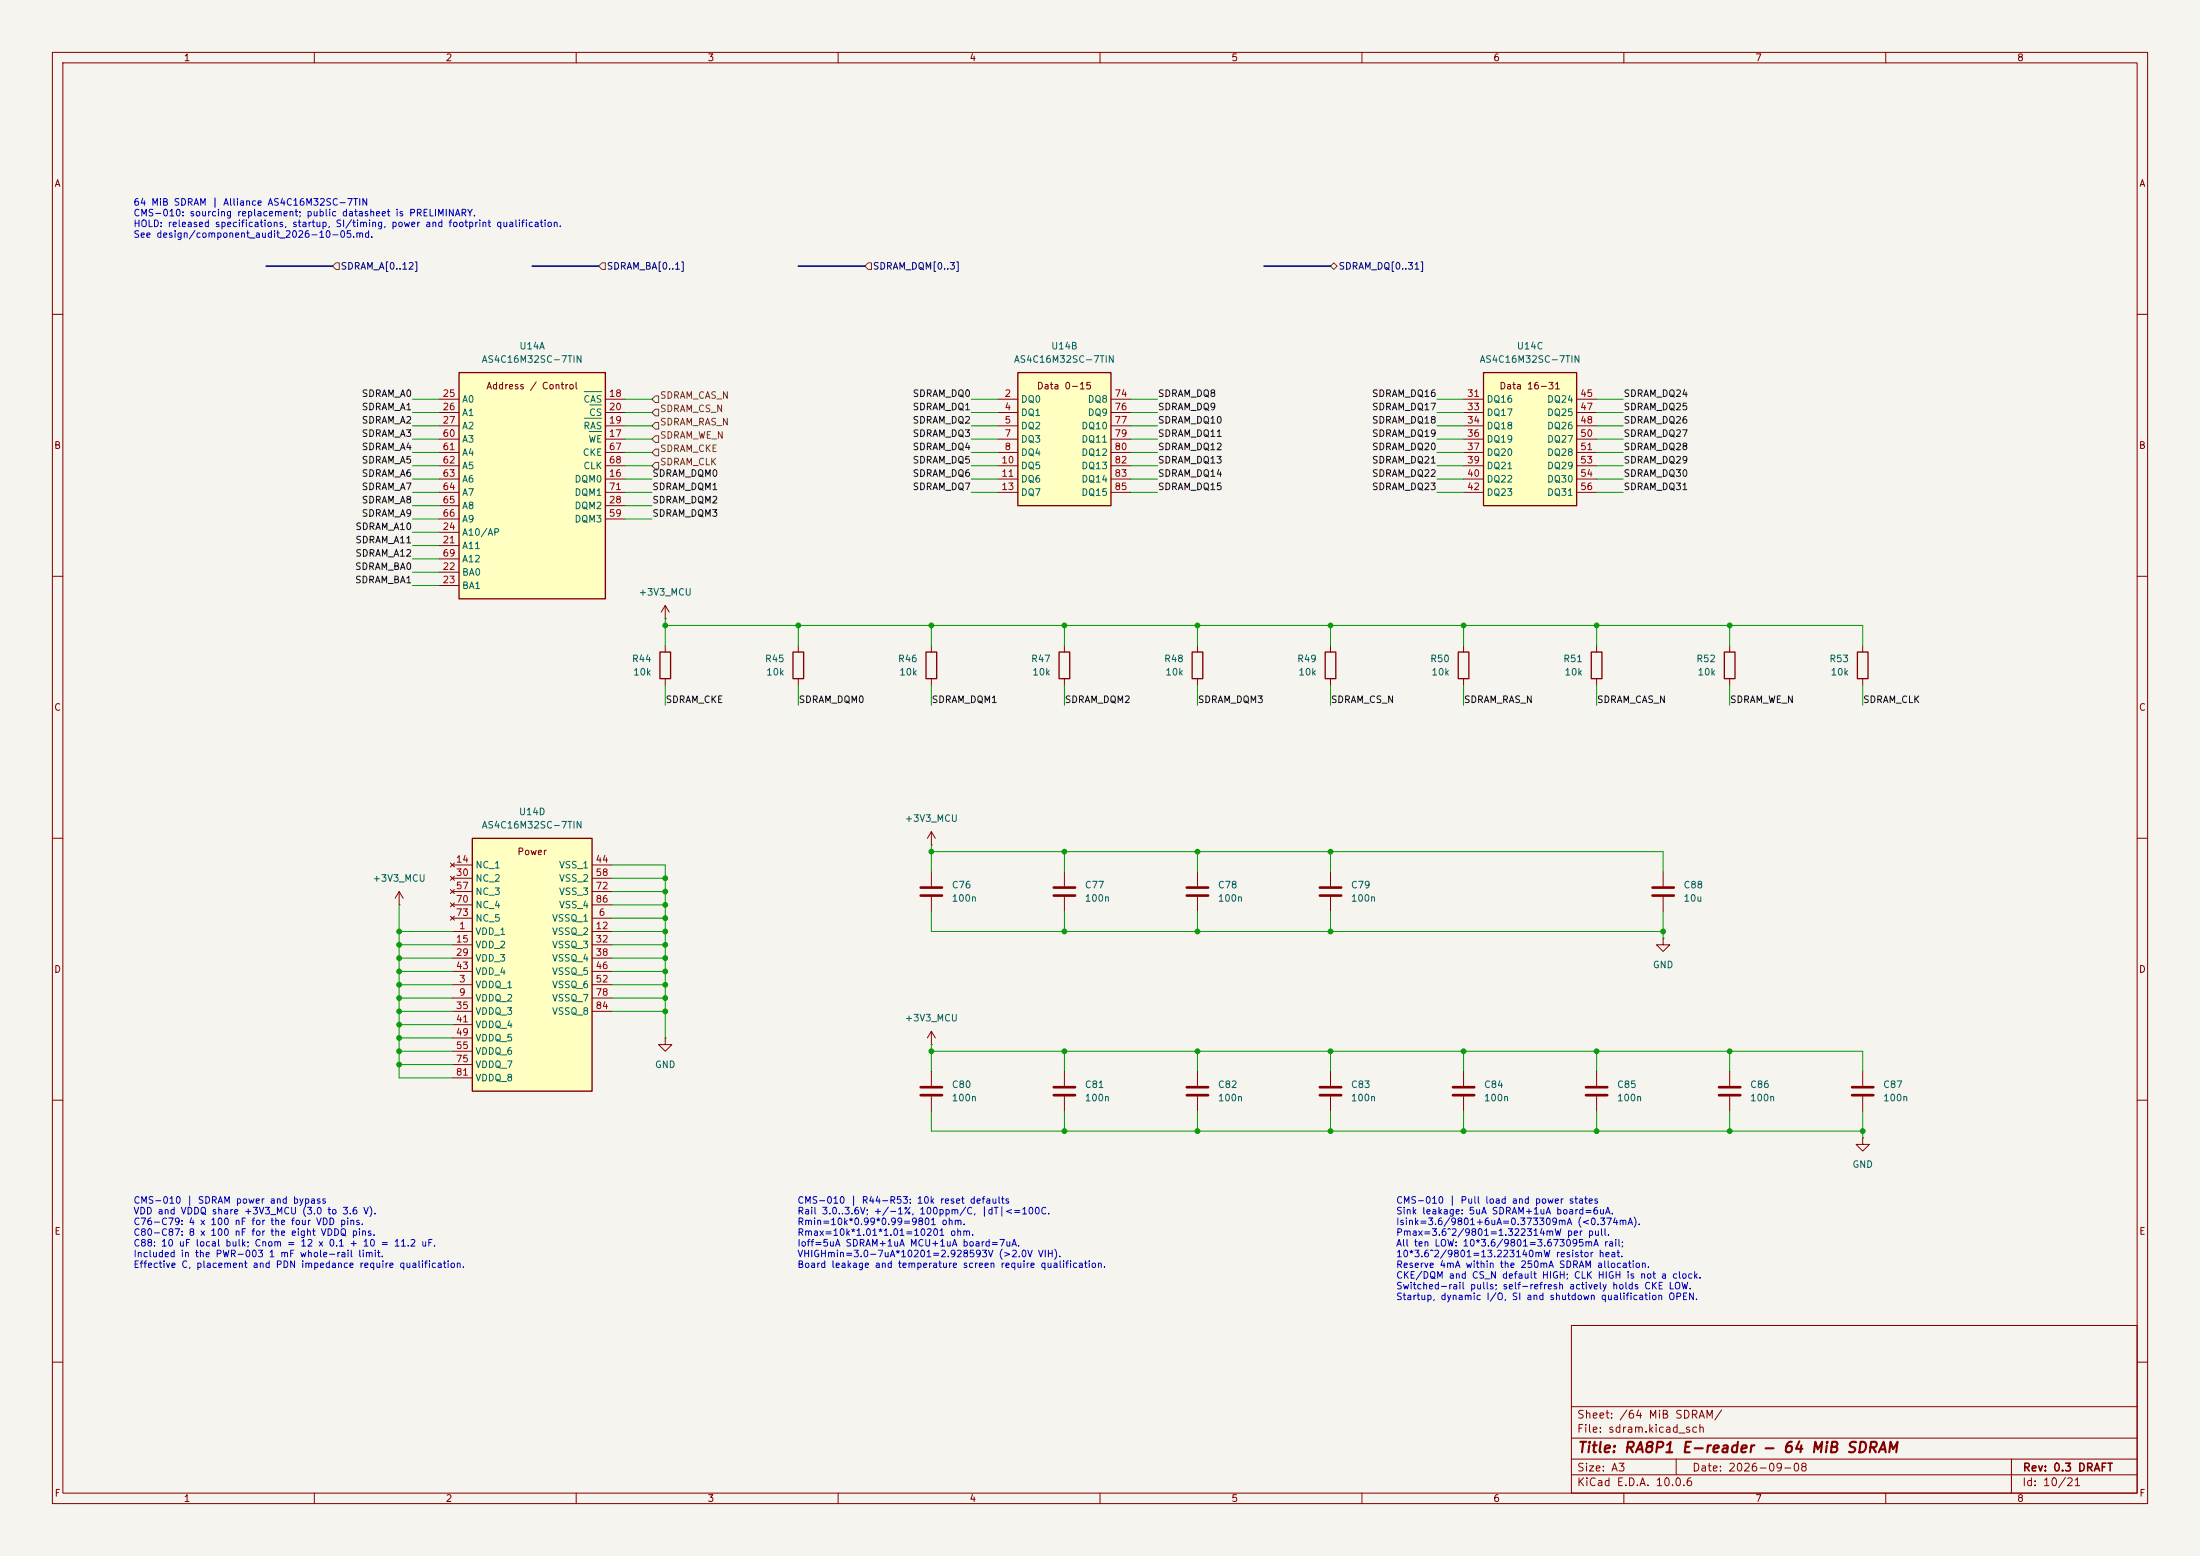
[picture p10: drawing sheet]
<svg xmlns="http://www.w3.org/2000/svg" width="420mm" height="297mm" viewBox="0 0 420 297" stroke-linecap="round" stroke-linejoin="round" font-family="sans-serif">
<path d="M0 0h420v297h-420z" fill="#f5f4ef" stroke="#f5f4ef" stroke-width=".19"/>
<g fill="none" stroke="#840000" stroke-width=".19">
<path d="M10 10h400v277h-400zM12 12h396v273h-396zM60 10v2M110 10v2M160 10v2M210 10v2M260 10v2M310 10v2M360 10v2M10 60h2M408 60h2M10 110h2"/>
<path d="M127 118.1h.1M127 115.6l-.8 1.2M127 115.6l.8 1.2M127 115.6v2.5M408 110h2M127 123.2v1.3M127 129.5v1.3M330.2 123.2v1.3M330.2 129.5v1.3M10 160h2M177.8 158.8l-.8 1.2M177.8 158.8l.8 1.2"/>
<path d="M177.8 158.8v2.5M408 160h2M76.2 172.7h.1M76.2 170.2l-.8 1.3M76.2 170.2l.8 1.3M76.2 170.2v2.5M177.8 161.3h.1M177.8 166.4v2.8M177.8 171.2v2.8M228.6 166.4v2.8M228.6 171.2v2.8M127 198.1v1.3h1.3l-1.3 1.3-1.3-1.3h1.3"/>
<path d="M127 198.1h.1M10 210h2M177.8 204.5v2.8M177.8 209.3v2.8M304.8 204.5v2.8M304.8 209.3v2.8M408 210h2M300 253h108v32h-108zM10 260h2M300 278.5h108M300 274.5h108M300 268.5h108"/>
<path d="M320 278.5v3M384 278.5v6.5M408 260h2M60 285v2M110 285v2M160 285v2M210 285v2M260 285v2M300 281.5h108M310 285v2M360 285v2"/>
</g>
<path d="M126 124.5h2v5h-2zM329.2 124.5h2v5h-2z" fill="none" stroke="#840000" stroke-width=".25"/>
<path d="M175.8 169.4h4M175.8 170.9h4M226.6 169.4h4M226.6 170.9h4M175.8 207.5h4M175.8 209h4M302.8 207.5h4M302.8 209h4" fill="none" stroke="#840000" stroke-width=".51"/>
<path d="M194.3 71.1h17.8v25.4h-17.8z" fill="#ffffc2"/>
<path d="M194.3 71.1h17.8v25.4h-17.8z" fill="none" stroke="#840000" stroke-width=".25"/>
<g fill="none" stroke="#840000" stroke-width=".19">
<path d="M190.5 76.2h3.8M190.5 78.7h3.8M212.1 76.2h3.8M212.1 78.7h3.8M190.5 81.3h3.8M190.5 83.8h3.8M190.5 86.4h3.8M190.5 88.9h3.8M190.5 91.4h3.8M190.5 94h3.8M212.1 81.3h3.8M212.1 83.8h3.8"/>
<path d="M212.1 86.4h3.8M212.1 88.9h3.8M212.1 91.4h3.8M212.1 94h3.8M203.2 204.5v2.8M203.2 209.3v2.8"/>
</g>
<path d="M201.2 207.5h4M201.2 209h4" fill="none" stroke="#840000" stroke-width=".51"/>
<path d="M90.2 160h22.8v48.3h-22.8z" fill="#ffffc2"/>
<path d="M151.4 124.5h2v5h-2zM90.2 160h22.8v48.3h-22.8z" fill="none" stroke="#840000" stroke-width=".25"/>
<g fill="none" stroke="#840000" stroke-width=".19">
<path d="M152.4 123.2v1.3M152.4 129.5v1.3M86 164.7l.7 .8M86 167.3l.7 .7M86 169.8l.7 .8M86 172.3l.7 .8M86 174.9l.7 .7M86.4 177.8h3.8M86.4 175.3h3.8M86.4 165.1h3.8M86.4 167.6h3.8M86.4 170.2h3.8"/>
<path d="M86.4 172.7h3.8M86.7 164.7l-.7 .8M86.7 167.3l-.7 .7M86.7 169.8l-.7 .8M86.7 172.3l-.7 .8M86.7 174.9l-.7 .7M113 177.8h3.8M113 175.3h3.8M113 165.1h3.8M113 167.6h3.8M113 170.2h3.8M113 172.7h3.8"/>
<path d="M86.4 188h3.8M86.4 190.5h3.8M86.4 180.3h3.8M86.4 182.9h3.8M86.4 193h3.8M86.4 195.6h3.8M86.4 185.4h3.8M86.4 198.1h3.8M113 188h3.8M113 190.5h3.8M113 180.3h3.8M113 182.9h3.8"/>
<path d="M113 193h3.8M113 185.4h3.8M86.4 200.7h3.8M86.4 203.2h3.8M86.4 205.7h3.8"/>
</g>
<path d="M87.6 71.1h28v43.2h-28z" fill="#ffffc2"/>
<path d="M87.6 71.1h28v43.2h-28zM176.8 124.5h2v5h-2zM202.2 124.5h2v5h-2zM227.6 124.5h2v5h-2zM253 124.5h2v5h-2zM278.4 124.5h2v5h-2zM303.8 124.5h2v5h-2zM354.6 124.5h2v5h-2z" fill="none" stroke="#840000" stroke-width=".25"/>
<g fill="none" stroke="#840000" stroke-width=".19">
<path d="M83.8 76.2h3.8M83.8 78.7h3.8M115.6 76.2h3.8M115.6 78.7h3.8M83.8 91.4h3.8M83.8 83.8h3.8M83.8 81.3h3.8M83.8 96.5h3.8M83.8 99.1h3.8M83.8 86.4h3.8M83.8 88.9h3.8M83.8 94h3.8"/>
<path d="M115.6 91.4h3.8M115.6 83.8h3.8M115.6 81.3h3.8M115.6 96.5h3.8M115.6 99.1h3.8M115.6 86.4h3.8M115.6 88.9h3.8M115.6 94h3.8M83.8 104.1h3.8M83.8 109.2h3.8M83.8 111.8h3.8M83.8 101.6h3.8"/>
<path d="M83.8 106.7h3.8M177.8 123.2v1.3M177.8 129.5v1.3M203.2 123.2v1.3M203.2 129.5v1.3M228.6 123.2v1.3M228.6 129.5v1.3M254 123.2v1.3M254 129.5v1.3M279.4 123.2v1.3M279.4 129.5v1.3M304.8 123.2v1.3"/>
<path d="M304.8 129.5v1.3M355.6 123.2v1.3M355.6 129.5v1.3M203.2 166.4v2.8M203.2 171.2v2.8M254 166.4v2.8M254 171.2v2.8M317.5 179.1v1.2h1.3l-1.3 1.3-1.3-1.3h1.3M317.5 179.1h.1M317.5 166.4v2.8M317.5 171.2v2.8M177.8 199.4h.1"/>
<path d="M177.8 196.9l-.8 1.2M177.8 196.9l.8 1.2M177.8 196.9v2.5M228.6 204.5v2.8M228.6 209.3v2.8M254 204.5v2.8M254 209.3v2.8M279.4 204.5v2.8M279.4 209.3v2.8M330.2 204.5v2.8M330.2 209.3v2.8M355.6 217.2v1.2h1.3l-1.3 1.3-1.3-1.3h1.3"/>
<path d="M355.6 217.2h.1M355.6 204.5v2.8M355.6 209.3v2.8"/>
</g>
<path d="M111.5 74.8h3.3M111.5 79.8h3.3M112.6 77.3h2.2M112.5 82.4h2.3" fill="none" stroke="#006464" stroke-width=".19"/>
<g fill="none" stroke="#840000" stroke-width=".51">
<path d="M201.2 169.4h4M201.2 170.9h4M252 169.4h4M252 170.9h4M315.5 169.4h4M315.5 170.9h4M226.6 207.5h4M226.6 209h4M252 207.5h4M252 209h4M277.4 207.5h4M277.4 209h4"/>
<path d="M328.2 207.5h4M328.2 209h4M353.6 207.5h4M353.6 209h4"/>
</g>
<path d="M283.2 71.1h17.8v25.4h-17.8z" fill="#ffffc2"/>
<path d="M283.2 71.1h17.8v25.4h-17.8z" fill="none" stroke="#840000" stroke-width=".25"/>
<g fill="none" stroke="#840000" stroke-width=".19">
<path d="M279.4 76.2h3.8M279.4 78.7h3.8M301 76.2h3.8M301 78.7h3.8M279.4 81.3h3.8M279.4 83.8h3.8M279.4 86.4h3.8M279.4 88.9h3.8M279.4 91.4h3.8M279.4 94h3.8M301 81.3h3.8M301 83.8h3.8"/>
<path d="M301 86.4h3.8M301 88.9h3.8M301 91.4h3.8M301 94h3.8"/>
</g>
<path d="M64.1 50.2h.7v1.2h-.7l-.6-.6zM114.9 50.2h.7v1.2h-.7l-.6-.6zM165.7 50.2h.7v1.2h-.7l-.6-.6zM254 50.8l.6-.6 .7 .6-.7 .6zM125.1 75.6h.6v1.2h-.6l-.6-.6zM125.1 78.1h.6v1.3h-.6l-.6-.7zM125.1 80.6h.6v1.3h-.6l-.6-.6zM125.1 85.7h.6v1.3h-.6l-.6-.6zM125.1 88.3h.6v1.2h-.6l-.6-.6zM125.1 83.2h.6v1.3h-.6l-.6-.7z" fill="none" stroke="#725600" stroke-width=".19"/>
<path d="M50.8 50.8h12.7M101.6 50.8h12.7M152.4 50.8h12.7M241.3 50.8h12.7" fill="none" stroke="#000084" stroke-width=".3"/>
<g fill="none" stroke="#009600" stroke-width=".19">
<path d="M78.7 76.2h5.1M78.7 78.7h5.1M119.4 76.2h5.1M119.4 78.7h5.1M185.4 76.2h5.1M185.4 78.7h5.1M215.9 76.2h5.1M215.9 78.7h5.1M274.3 76.2h5.1M274.3 78.7h5.1M304.8 76.2h5.1M304.8 78.7h5.1"/>
<path d="M78.7 86.4h5.1M78.7 83.8h5.1M78.7 81.3h5.1M78.7 94h5.1M78.7 91.4h5.1M78.7 88.9h5.1M78.7 96.5h5.1M78.7 99.1h5.1M119.4 86.4h5.1M119.4 83.8h5.1M119.4 81.3h5.1M119.4 94h5.1"/>
<path d="M119.4 91.4h5.1M119.4 88.9h5.1M119.4 96.5h5.1M119.4 99.1h5.1M185.4 86.4h5.1M185.4 83.8h5.1M185.4 81.3h5.1M185.4 94h5.1M185.4 91.4h5.1M185.4 88.9h5.1M215.9 86.4h5.1M215.9 83.8h5.1"/>
<path d="M215.9 81.3h5.1M215.9 94h5.1M215.9 91.4h5.1M215.9 88.9h5.1M274.3 86.4h5.1M274.3 83.8h5.1M274.3 81.3h5.1M274.3 94h5.1M274.3 91.4h5.1M274.3 88.9h5.1M304.8 86.4h5.1M304.8 83.8h5.1"/>
<path d="M304.8 81.3h5.1M304.8 94h5.1M304.8 91.4h5.1M304.8 88.9h5.1M78.7 106.7h5.1M78.7 104.1h5.1M78.7 111.8h5.1M78.7 109.2h5.1M78.7 101.6h5.1M127 118.1v5.1M127 119.4h228.6v3.8M152.4 119.4v3.8"/>
<path d="M177.8 119.4v3.8M203.2 119.4v3.8M228.6 119.4v3.8M254 119.4v3.8M279.4 119.4v3.8M304.8 119.4v3.8M330.2 119.4v3.8M127 130.8v3.8M152.4 130.8v3.8M177.8 130.8v3.8M203.2 130.8v3.8M228.6 130.8v3.8"/>
<path d="M254 130.8v3.8M279.4 130.8v3.8M304.8 130.8v3.8M330.2 130.8v3.8M355.6 130.8v3.8M76.2 172.7v33h10.2M76.2 177.8h10.2M116.8 165.1h10.2v33M116.8 172.7h10.2M116.8 175.3h10.2M116.8 167.6h10.2M116.8 170.2h10.2"/>
<path d="M116.8 177.8h10.2M177.8 161.3v5.1M177.8 174v3.8h139.7M177.8 162.6h139.7v3.8M203.2 162.6v3.8M203.2 174v3.8M228.6 162.6v3.8M228.6 174v3.8M254 162.6v3.8M254 174v3.8M317.5 174v5.1M76.2 180.3h10.2"/>
<path d="M76.2 182.9h10.2M76.2 188h10.2M76.2 190.5h10.2M76.2 185.4h10.2M76.2 193h10.2M76.2 198.1h10.2M76.2 195.6h10.2M116.8 180.3h10.2M116.8 182.9h10.2M116.8 188h10.2M116.8 190.5h10.2M116.8 185.4h10.2"/>
<path d="M116.8 193h10.2M177.8 199.4v5.1M76.2 200.7h10.2M76.2 203.2h10.2M177.8 212.1v3.8h177.8M177.8 200.7h177.8v3.8M203.2 200.7v3.8M203.2 212.1v3.8M228.6 200.7v3.8M228.6 212.1v3.8M254 200.7v3.8M254 212.1v3.8"/>
<path d="M279.4 200.7v3.8M279.4 212.1v3.8M304.8 200.7v3.8M304.8 212.1v3.8M330.2 200.7v3.8M330.2 212.1v3.8M355.6 212.1v5.1"/>
</g>
<g fill="#009600" stroke="#009600" stroke-width=".19">
<circle cx="203.2" cy="215.9" r=".46"/>
<circle cx="177.8" cy="162.6" r=".46"/>
<circle cx="228.6" cy="215.9" r=".46"/>
<circle cx="203.2" cy="200.7" r=".46"/>
<circle cx="177.8" cy="200.7" r=".46"/>
<circle cx="203.2" cy="177.8" r=".46"/>
<circle cx="203.2" cy="162.6" r=".46"/>
<circle cx="76.2" cy="203.2" r=".46"/>
<circle cx="76.2" cy="185.4" r=".46"/>
<circle cx="76.2" cy="190.5" r=".46"/>
<circle cx="76.2" cy="180.3" r=".46"/>
<circle cx="76.2" cy="193" r=".46"/>
<circle cx="76.2" cy="195.6" r=".46"/>
<circle cx="76.2" cy="200.7" r=".46"/>
<circle cx="76.2" cy="198.1" r=".46"/>
<circle cx="127" cy="182.9" r=".46"/>
<circle cx="127" cy="185.4" r=".46"/>
<circle cx="127" cy="188" r=".46"/>
<circle cx="76.2" cy="182.9" r=".46"/>
<circle cx="76.2" cy="188" r=".46"/>
<circle cx="127" cy="180.3" r=".46"/>
<circle cx="127" cy="193" r=".46"/>
<circle cx="127" cy="190.5" r=".46"/>
<circle cx="127" cy="175.3" r=".46"/>
<circle cx="127" cy="177.8" r=".46"/>
<circle cx="127" cy="172.7" r=".46"/>
<circle cx="127" cy="167.6" r=".46"/>
<circle cx="76.2" cy="177.8" r=".46"/>
<circle cx="127" cy="170.2" r=".46"/>
<circle cx="127" cy="119.4" r=".46"/>
<circle cx="304.8" cy="215.9" r=".46"/>
<circle cx="279.4" cy="215.9" r=".46"/>
<circle cx="228.6" cy="177.8" r=".46"/>
<circle cx="228.6" cy="200.7" r=".46"/>
<circle cx="254" cy="177.8" r=".46"/>
<circle cx="279.4" cy="200.7" r=".46"/>
<circle cx="254" cy="215.9" r=".46"/>
<circle cx="254" cy="200.7" r=".46"/>
<circle cx="254" cy="162.6" r=".46"/>
<circle cx="228.6" cy="162.6" r=".46"/>
<circle cx="228.6" cy="119.4" r=".46"/>
<circle cx="254" cy="119.4" r=".46"/>
<circle cx="330.2" cy="200.7" r=".46"/>
<circle cx="330.2" cy="215.9" r=".46"/>
<circle cx="304.8" cy="200.7" r=".46"/>
<circle cx="317.5" cy="177.8" r=".46"/>
<circle cx="355.6" cy="215.9" r=".46"/>
<circle cx="203.2" cy="119.4" r=".46"/>
<circle cx="177.8" cy="119.4" r=".46"/>
<circle cx="152.4" cy="119.4" r=".46"/>
<circle cx="304.8" cy="119.4" r=".46"/>
<circle cx="330.2" cy="119.4" r=".46"/>
<circle cx="279.4" cy="119.4" r=".46"/>
</g>
<text font-size="2" fill="#840000" x="301" y="277.8">Title: RA8P1 E-reader - 64 MiB SDRAM</text>
<g font-size="1.5" fill="#840000">
<text x="300.9" y="273.8">File: sdram.kicad_sch</text>
<text x="300.9" y="271.1">Sheet: /64 MiB SDRAM/</text>
<text x="300.9" y="281.2">Size: A3</text>
<text x="322.9" y="281.2">Date: 2026-09-08</text>
<text x="386" y="281.2">Rev: 0.3 DRAFT</text>
<text x="300.9" y="284">KiCad E.D.A. 10.0.6</text>
<text x="385.9" y="284">Id: 10/21</text>
</g>
<g font-size="1.3" fill="#840000">
<text x="35" y="12">1</text>
<text x="85" y="12">2</text>
<text x="135" y="12">3</text>
<text x="185" y="12">4</text>
<text x="235" y="12">5</text>
<text x="285" y="12">6</text>
<text x="335" y="12">7</text>
<text x="385" y="12">8</text>
<text x="10.3" y="36">A</text>
<text x="408.3" y="36">A</text>
<text x="92.7" y="74.6">Address / Control</text>
<text x="197.8" y="74.6">Data 0-15</text>
<text x="286.1" y="74.6">Data 16-31</text>
<text x="10.2" y="86">B</text>
<text x="408.2" y="86">B</text>
<text x="10.2" y="136">C</text>
<text x="408.2" y="136">C</text>
<text x="98.7" y="163.5">Power</text>
<text x="10.2" y="186">D</text>
<text x="408.2" y="186">D</text>
<text x="10.3" y="236">E</text>
<text x="408.3" y="236">E</text>
<text x="10.3" y="286">F</text>
<text x="35" y="287">1</text>
<text x="85" y="287">2</text>
<text x="135" y="287">3</text>
<text x="185" y="287">4</text>
<text x="235" y="287">5</text>
<text x="285" y="287">6</text>
<text x="335" y="287">7</text>
<text x="385" y="287">8</text>
<text x="408.3" y="286">F</text>
</g>
<g font-size="1.3" fill="#0000c2">
<text x="25.4" y="39.6">64 MiB SDRAM | Alliance AS4C16M32SC-7TIN</text>
<text x="25.4" y="41.6">CMS-010: sourcing replacement; public datasheet is PRELIMINARY.</text>
<text x="25.4" y="43.6">HOLD: released specifications, startup, SI/timing, power and footprint qualification.</text>
<text x="25.4" y="45.7">See design/component_audit_2026-10-05.md.</text>
<text x="25.4" y="230.1">CMS-010 | SDRAM power and bypass</text>
<text x="25.4" y="232.1">VDD and VDDQ share +3V3_MCU (3.0 to 3.6 V).</text>
<text x="152.1" y="230.1">CMS-010 | R44-R53: 10k reset defaults</text>
<text x="152.1" y="232.1">Rail 3.0..3.6V; +/-1%, 100ppm/C, |dT|&lt;=100C.</text>
<text x="266.4" y="230.1">CMS-010 | Pull load and power states</text>
<text x="266.4" y="232.1">Sink leakage: 5uA SDRAM+1uA board=6uA.</text>
<text x="25.4" y="234.1">C76-C79: 4 x 100 nF for the four VDD pins.</text>
<text x="25.4" y="236.2">C80-C87: 8 x 100 nF for the eight VDDQ pins.</text>
<text x="25.4" y="238.2">C88: 10 uF local bulk; Cnom = 12 x 0.1 + 10 = 11.2 uF.</text>
<text x="152.1" y="234.1">Rmin=10k*0.99*0.99=9801 ohm.</text>
<text x="152.1" y="236.2">Rmax=10k*1.01*1.01=10201 ohm.</text>
<text x="152.1" y="238.2">Ioff=5uA SDRAM+1uA MCU+1uA board=7uA.</text>
<text x="266.4" y="234.1">Isink=3.6/9801+6uA=0.373309mA (&lt;0.374mA).</text>
<text x="266.4" y="236.2">Pmax=3.6^2/9801=1.322314mW per pull.</text>
<text x="266.4" y="238.2">All ten LOW: 10*3.6/9801=3.673095mA rail;</text>
<text x="25.4" y="240.3">Included in the PWR-003 1 mF whole-rail limit.</text>
<text x="25.4" y="242.3">Effective C, placement and PDN impedance require qualification.</text>
<text x="152.1" y="240.3">VHIGHmin=3.0-7uA*10201=2.928593V (&gt;2.0V VIH).</text>
<text x="152.1" y="242.3">Board leakage and temperature screen require qualification.</text>
<text x="266.4" y="240.3">10*3.6^2/9801=13.223140mW resistor heat.</text>
<text x="266.4" y="242.3">Reserve 4mA within the 250mA SDRAM allocation.</text>
<text x="266.4" y="244.4">CKE/DQM and CS_N default HIGH; CLK HIGH is not a clock.</text>
<text x="266.4" y="246.4">Switched-rail pulls; self-refresh actively holds CKE LOW.</text>
<text x="266.4" y="248.5">Startup, dynamic I/O, SI and shutdown qualification OPEN.</text>
</g>
<g font-size="1.3" fill="#000084">
<text x="64.9" y="51.8">SDRAM_A[0..12]</text>
<text x="115.7" y="51.8">SDRAM_BA[0..1]</text>
<text x="166.5" y="51.8">SDRAM_DQM[0..3]</text>
<text x="255.4" y="51.8">SDRAM_DQ[0..31]</text>
</g>
<g font-size="1.3" fill="#006464">
<text x="91.9" y="69.5">AS4C16M32SC-7TIN</text>
<text x="99.1" y="67">U14A</text>
<text x="193.5" y="69.5">AS4C16M32SC-7TIN</text>
<text x="200.6" y="67">U14B</text>
<text x="282.4" y="69.5">AS4C16M32SC-7TIN</text>
<text x="289.5" y="67">U14C</text>
<text x="88.1" y="77.2">A0</text>
<text x="111.3" y="77.2">CAS</text>
<text x="194.8" y="77.2">DQ0</text>
<text x="207.5" y="77.2">DQ8</text>
<text x="283.7" y="77.2">DQ16</text>
<text x="295.2" y="77.2">DQ24</text>
<text x="88.1" y="79.7">A1</text>
<text x="88.1" y="82.2">A2</text>
<text x="111.3" y="82.2">RAS</text>
<text x="112.4" y="79.7">CS</text>
<text x="194.8" y="79.7">DQ1</text>
<text x="194.8" y="82.2">DQ2</text>
<text x="206.3" y="82.2">DQ10</text>
<text x="207.5" y="79.7">DQ9</text>
<text x="283.7" y="79.7">DQ17</text>
<text x="283.7" y="82.2">DQ18</text>
<text x="295.2" y="79.7">DQ25</text>
<text x="295.2" y="82.2">DQ26</text>
<text x="88.1" y="84.8">A3</text>
<text x="88.1" y="87.3">A4</text>
<text x="88.1" y="89.9">A5</text>
<text x="111.1" y="87.3">CKE</text>
<text x="111.3" y="89.9">CLK</text>
<text x="112.2" y="84.8">WE</text>
<text x="194.8" y="84.8">DQ3</text>
<text x="194.8" y="87.3">DQ4</text>
<text x="194.8" y="89.9">DQ5</text>
<text x="206.3" y="84.8">DQ11</text>
<text x="206.3" y="87.3">DQ12</text>
<text x="206.3" y="89.9">DQ13</text>
<text x="283.7" y="84.8">DQ19</text>
<text x="283.7" y="87.3">DQ20</text>
<text x="283.7" y="89.9">DQ21</text>
<text x="295.2" y="84.8">DQ27</text>
<text x="295.2" y="87.3">DQ28</text>
<text x="295.2" y="89.9">DQ29</text>
<text x="88.1" y="92.4">A6</text>
<text x="88.1" y="94.9">A7</text>
<text x="109.6" y="92.4">DQM0</text>
<text x="109.6" y="94.9">DQM1</text>
<text x="194.8" y="92.4">DQ6</text>
<text x="194.8" y="94.9">DQ7</text>
<text x="206.3" y="92.4">DQ14</text>
<text x="206.3" y="94.9">DQ15</text>
<text x="283.7" y="92.4">DQ22</text>
<text x="283.7" y="94.9">DQ23</text>
<text x="295.2" y="92.4">DQ30</text>
<text x="295.2" y="94.9">DQ31</text>
<text x="88.1" y="97.5">A8</text>
<text x="88.1" y="100">A9</text>
<text x="109.6" y="97.5">DQM2</text>
<text x="109.6" y="100">DQM3</text>
<text x="88.1" y="105.1">A11</text>
<text x="88.1" y="102.6">A10/AP</text>
<text x="88.1" y="107.6">A12</text>
<text x="88.1" y="110.2">BA0</text>
<text x="88.1" y="112.7">BA1</text>
<text x="121.8" y="114">+3V3_MCU</text>
<text x="120.5" y="126.7">R44</text>
<text x="120.8" y="129.2">10k</text>
<text x="145.9" y="126.7">R45</text>
<text x="146.2" y="129.2">10k</text>
<text x="171.3" y="126.7">R46</text>
<text x="171.6" y="129.2">10k</text>
<text x="196.7" y="126.7">R47</text>
<text x="197" y="129.2">10k</text>
<text x="222.1" y="126.7">R48</text>
<text x="222.4" y="129.2">10k</text>
<text x="247.5" y="126.7">R49</text>
<text x="247.8" y="129.2">10k</text>
<text x="272.9" y="126.7">R50</text>
<text x="273.2" y="129.2">10k</text>
<text x="298.3" y="126.7">R51</text>
<text x="298.6" y="129.2">10k</text>
<text x="323.7" y="126.7">R52</text>
<text x="324" y="129.2">10k</text>
<text x="349.1" y="126.7">R53</text>
<text x="349.4" y="129.2">10k</text>
<text x="99" y="155.9">U14D</text>
<text x="91.9" y="158.4">AS4C16M32SC-7TIN</text>
<text x="172.6" y="157.2">+3V3_MCU</text>
<text x="90.7" y="166.1">NC_1</text>
<text x="106.6" y="166.1">VSS_1</text>
<text x="71" y="168.6">+3V3_MCU</text>
<text x="90.7" y="168.6">NC_2</text>
<text x="90.7" y="171.1">NC_3</text>
<text x="90.7" y="173.7">NC_4</text>
<text x="106.6" y="168.6">VSS_2</text>
<text x="106.6" y="171.1">VSS_3</text>
<text x="106.6" y="173.7">VSS_4</text>
<text x="181.6" y="169.9">C76</text>
<text x="181.6" y="172.4">100n</text>
<text x="207" y="169.9">C77</text>
<text x="207" y="172.4">100n</text>
<text x="232.4" y="169.9">C78</text>
<text x="232.4" y="172.4">100n</text>
<text x="257.8" y="169.9">C79</text>
<text x="257.8" y="172.4">100n</text>
<text x="321.3" y="169.9">C88</text>
<text x="321.3" y="172.4">10u</text>
<text x="90.7" y="178.8">VDD_1</text>
<text x="90.7" y="176.2">NC_5</text>
<text x="105.3" y="176.2">VSSQ_1</text>
<text x="105.3" y="178.8">VSSQ_2</text>
<text x="90.7" y="181.3">VDD_2</text>
<text x="90.7" y="183.8">VDD_3</text>
<text x="105.3" y="181.3">VSSQ_3</text>
<text x="105.3" y="183.8">VSSQ_4</text>
<text x="315.4" y="185.1">GND</text>
<text x="90.7" y="188.9">VDDQ_1</text>
<text x="90.7" y="191.5">VDDQ_2</text>
<text x="90.7" y="186.4">VDD_4</text>
<text x="105.3" y="186.4">VSSQ_5</text>
<text x="105.3" y="188.9">VSSQ_6</text>
<text x="105.3" y="191.5">VSSQ_7</text>
<text x="90.7" y="194">VDDQ_3</text>
<text x="90.7" y="196.5">VDDQ_4</text>
<text x="105.3" y="194">VSSQ_8</text>
<text x="172.6" y="195.3">+3V3_MCU</text>
<text x="90.7" y="199.1">VDDQ_5</text>
<text x="90.7" y="201.6">VDDQ_6</text>
<text x="90.7" y="204.2">VDDQ_7</text>
<text x="90.7" y="206.7">VDDQ_8</text>
<text x="124.9" y="204.2">GND</text>
<text x="181.6" y="208">C80</text>
<text x="207" y="208">C81</text>
<text x="232.4" y="208">C82</text>
<text x="257.8" y="208">C83</text>
<text x="283.2" y="208">C84</text>
<text x="308.6" y="208">C85</text>
<text x="334" y="208">C86</text>
<text x="359.4" y="208">C87</text>
<text x="181.6" y="210.5">100n</text>
<text x="207" y="210.5">100n</text>
<text x="232.4" y="210.5">100n</text>
<text x="257.8" y="210.5">100n</text>
<text x="283.2" y="210.5">100n</text>
<text x="308.6" y="210.5">100n</text>
<text x="334" y="210.5">100n</text>
<text x="359.4" y="210.5">100n</text>
<text x="353.5" y="223.2">GND</text>
</g>
<g font-size="1.3" fill="#0f0f0f">
<text x="69" y="76.1">SDRAM_A0</text>
<text x="174.1" y="76.1">SDRAM_DQ0</text>
<text x="221" y="76.1">SDRAM_DQ8</text>
<text x="261.8" y="76.1">SDRAM_DQ16</text>
<text x="309.9" y="76.1">SDRAM_DQ24</text>
<text x="69" y="81.2">SDRAM_A2</text>
<text x="69" y="78.6">SDRAM_A1</text>
<text x="69" y="83.7">SDRAM_A3</text>
<text x="174.1" y="78.6">SDRAM_DQ1</text>
<text x="174.1" y="83.7">SDRAM_DQ3</text>
<text x="174.1" y="81.2">SDRAM_DQ2</text>
<text x="221" y="78.6">SDRAM_DQ9</text>
<text x="221" y="81.2">SDRAM_DQ10</text>
<text x="221" y="83.7">SDRAM_DQ11</text>
<text x="261.8" y="83.7">SDRAM_DQ19</text>
<text x="261.8" y="81.2">SDRAM_DQ18</text>
<text x="261.8" y="78.6">SDRAM_DQ17</text>
<text x="309.9" y="81.2">SDRAM_DQ26</text>
<text x="309.9" y="78.6">SDRAM_DQ25</text>
<text x="309.9" y="83.7">SDRAM_DQ27</text>
<text x="69" y="88.8">SDRAM_A5</text>
<text x="69" y="86.2">SDRAM_A4</text>
<text x="174.1" y="88.8">SDRAM_DQ5</text>
<text x="174.1" y="86.2">SDRAM_DQ4</text>
<text x="221" y="88.8">SDRAM_DQ13</text>
<text x="221" y="86.2">SDRAM_DQ12</text>
<text x="261.8" y="86.2">SDRAM_DQ20</text>
<text x="261.8" y="88.8">SDRAM_DQ21</text>
<text x="309.9" y="86.2">SDRAM_DQ28</text>
<text x="309.9" y="88.8">SDRAM_DQ29</text>
<text x="69" y="93.9">SDRAM_A7</text>
<text x="69" y="91.3">SDRAM_A6</text>
<text x="124.4" y="93.9">SDRAM_DQM1</text>
<text x="124.4" y="91.3">SDRAM_DQM0</text>
<text x="174.1" y="93.9">SDRAM_DQ7</text>
<text x="174.1" y="91.3">SDRAM_DQ6</text>
<text x="221" y="91.3">SDRAM_DQ14</text>
<text x="221" y="93.9">SDRAM_DQ15</text>
<text x="261.8" y="93.9">SDRAM_DQ23</text>
<text x="261.8" y="91.3">SDRAM_DQ22</text>
<text x="309.9" y="93.9">SDRAM_DQ31</text>
<text x="309.9" y="91.3">SDRAM_DQ30</text>
<text x="67.7" y="101.5">SDRAM_A10</text>
<text x="69" y="98.9">SDRAM_A9</text>
<text x="69" y="96.4">SDRAM_A8</text>
<text x="124.4" y="96.4">SDRAM_DQM2</text>
<text x="124.4" y="98.9">SDRAM_DQM3</text>
<text x="67.7" y="106.6">SDRAM_A12</text>
<text x="67.7" y="104">SDRAM_A11</text>
<text x="67.7" y="109.1">SDRAM_BA0</text>
<text x="67.7" y="111.6">SDRAM_BA1</text>
<text x="127" y="134.5">SDRAM_CKE</text>
<text x="152.4" y="134.5">SDRAM_DQM0</text>
<text x="177.8" y="134.5">SDRAM_DQM1</text>
<text x="203.2" y="134.5">SDRAM_DQM2</text>
<text x="228.6" y="134.5">SDRAM_DQM3</text>
<text x="254" y="134.5">SDRAM_CS_N</text>
<text x="279.4" y="134.5">SDRAM_RAS_N</text>
<text x="304.8" y="134.5">SDRAM_CAS_N</text>
<text x="330.2" y="134.5">SDRAM_WE_N</text>
<text x="355.6" y="134.5">SDRAM_CLK</text>
</g>
<g font-size="1.3" fill="#a90000">
<text x="84.4" y="76.1">25</text>
<text x="116.1" y="76.1">18</text>
<text x="191.7" y="76.1">2</text>
<text x="212.7" y="76.1">74</text>
<text x="280" y="76.1">31</text>
<text x="301.6" y="76.1">45</text>
<text x="84.4" y="78.6">26</text>
<text x="84.4" y="81.1">27</text>
<text x="84.4" y="83.7">60</text>
<text x="116.1" y="83.7">17</text>
<text x="116.1" y="81.1">19</text>
<text x="116.1" y="78.6">20</text>
<text x="191.7" y="78.6">4</text>
<text x="191.7" y="81.1">5</text>
<text x="191.7" y="83.7">7</text>
<text x="212.7" y="78.6">76</text>
<text x="212.7" y="81.1">77</text>
<text x="212.7" y="83.7">79</text>
<text x="280" y="78.6">33</text>
<text x="280" y="81.1">34</text>
<text x="280" y="83.7">36</text>
<text x="301.6" y="78.6">47</text>
<text x="301.6" y="81.1">48</text>
<text x="301.6" y="83.7">50</text>
<text x="84.4" y="86.2">61</text>
<text x="84.4" y="88.8">62</text>
<text x="116.1" y="86.2">67</text>
<text x="116.1" y="88.8">68</text>
<text x="191.1" y="88.8">10</text>
<text x="191.7" y="86.2">8</text>
<text x="212.7" y="86.2">80</text>
<text x="212.7" y="88.8">82</text>
<text x="280" y="86.2">37</text>
<text x="280" y="88.8">39</text>
<text x="301.6" y="86.2">51</text>
<text x="301.6" y="88.8">53</text>
<text x="84.4" y="91.3">63</text>
<text x="84.4" y="93.8">64</text>
<text x="116.1" y="91.3">16</text>
<text x="116.1" y="93.8">71</text>
<text x="191.1" y="91.3">11</text>
<text x="191.1" y="93.8">13</text>
<text x="212.7" y="91.3">83</text>
<text x="212.7" y="93.8">85</text>
<text x="280" y="91.3">40</text>
<text x="280" y="93.8">42</text>
<text x="301.6" y="91.3">54</text>
<text x="301.6" y="93.8">56</text>
<text x="84.4" y="101.5">24</text>
<text x="84.4" y="96.4">65</text>
<text x="84.4" y="98.9">66</text>
<text x="116.1" y="96.4">28</text>
<text x="116.1" y="98.9">59</text>
<text x="84.4" y="104">21</text>
<text x="84.4" y="106.5">69</text>
<text x="84.4" y="109.1">22</text>
<text x="84.4" y="111.6">23</text>
<text x="86.9" y="165">14</text>
<text x="86.9" y="167.5">30</text>
<text x="113.6" y="165">44</text>
<text x="113.6" y="167.5">58</text>
<text x="86.9" y="170">57</text>
<text x="86.9" y="172.6">70</text>
<text x="113.6" y="170">72</text>
<text x="113.6" y="172.6">86</text>
<text x="86.9" y="175.1">73</text>
<text x="87.5" y="177.7">1</text>
<text x="113.6" y="177.7">12</text>
<text x="114.2" y="175.1">6</text>
<text x="86.9" y="180.2">15</text>
<text x="86.9" y="182.7">29</text>
<text x="86.9" y="185.3">43</text>
<text x="113.6" y="180.2">32</text>
<text x="113.6" y="182.7">38</text>
<text x="113.6" y="185.3">46</text>
<text x="87.5" y="187.8">3</text>
<text x="87.5" y="190.4">9</text>
<text x="113.6" y="187.8">52</text>
<text x="113.6" y="190.4">78</text>
<text x="86.9" y="192.9">35</text>
<text x="86.9" y="195.4">41</text>
<text x="86.9" y="198">49</text>
<text x="113.6" y="192.9">84</text>
<text x="86.9" y="200.5">55</text>
<text x="86.9" y="203.1">75</text>
<text x="86.9" y="205.6">81</text>
</g>
<g font-size="1.3" fill="#725600">
<text x="125.9" y="76.4">SDRAM_CAS_N</text>
<text x="125.9" y="81.5">SDRAM_RAS_N</text>
<text x="125.9" y="79">SDRAM_CS_N</text>
<text x="125.9" y="86.6">SDRAM_CKE</text>
<text x="125.9" y="89.1">SDRAM_CLK</text>
<text x="125.9" y="84">SDRAM_WE_N</text>
</g>
</svg>
